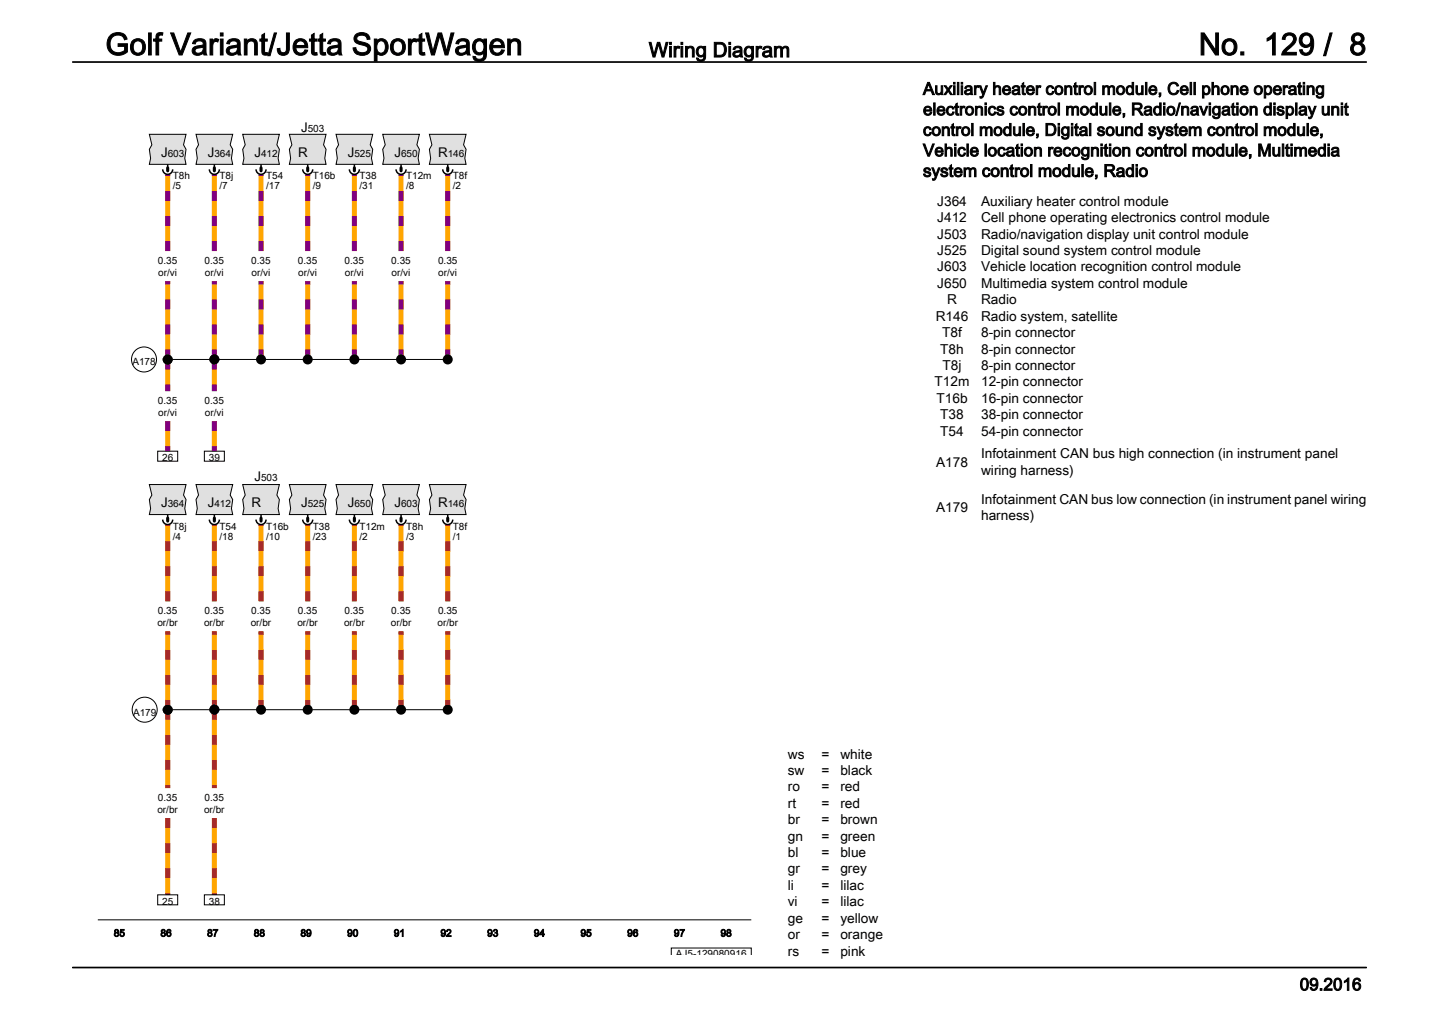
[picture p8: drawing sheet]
<svg xmlns="http://www.w3.org/2000/svg" width="297mm" height="210mm" viewBox="0 0 297 210" stroke-linecap="round" stroke-linejoin="round" font-family="sans-serif">
<g fill="none" stroke="#000" stroke-width=".21">
<path d="M34.5 74.2h58zM34.4 146.4h58.2zM20.2 189.8h134.9M138.5 197v-1.4h16.6v1.4"/>
<circle cx="29.7" cy="74.2" r="2.58"/>
<circle cx="29.9" cy="146.4" r="2.58"/>
</g>
<path d="M30.8 100h7.6l-.5 2.1 .5 1-.3 1.8 .3 1.2h-7.6l.3-1.2-.3-1.8 .5-1z" fill="#e0e0e0"/>
<path d="M30.8 100h7.6l-.5 2.1 .5 1-.3 1.8 .3 1.2h-7.6l.3-1.2-.3-1.8 .5-1z" fill="none" stroke="#000" stroke-width=".21"/>
<path d="M40.5 100h7.5l-.5 2.1 .5 1-.2 1.8 .2 1.2h-7.5l.2-1.2-.2-1.8 .5-1z" fill="#e0e0e0"/>
<path d="M40.5 100h7.5l-.5 2.1 .5 1-.2 1.8 .2 1.2h-7.5l.2-1.2-.2-1.8 .5-1z" fill="none" stroke="#000" stroke-width=".21"/>
<path d="M50.1 100h7.6l-.6 2.1 .6 1-.3 1.8 .3 1.2h-7.6l.3-1.2-.3-1.8 .5-1z" fill="#e0e0e0"/>
<path d="M50.1 100h7.6l-.6 2.1 .6 1-.3 1.8 .3 1.2h-7.6l.3-1.2-.3-1.8 .5-1z" fill="none" stroke="#000" stroke-width=".21"/>
<path d="M59.7 100h7.6l-.5 2.1 .5 1-.3 1.8 .3 1.2h-7.6l.3-1.2-.3-1.8 .5-1z" fill="#e0e0e0"/>
<path d="M59.7 100h7.6l-.5 2.1 .5 1-.3 1.8 .3 1.2h-7.6l.3-1.2-.3-1.8 .5-1z" fill="none" stroke="#000" stroke-width=".21"/>
<path d="M69.4 100h7.5l-.5 2.1 .5 1-.2 1.8 .2 1.2h-7.5l.2-1.2-.2-1.8 .5-1z" fill="#e0e0e0"/>
<path d="M69.4 100h7.5l-.5 2.1 .5 1-.2 1.8 .2 1.2h-7.5l.2-1.2-.2-1.8 .5-1z" fill="none" stroke="#000" stroke-width=".21"/>
<path d="M40.5 27.7h7.5l-.5 2.2 .5 .9-.2 1.9 .2 1.2h-7.5l.2-1.2-.2-1.9 .5-.9z" fill="#e0e0e0"/>
<path d="M40.5 27.7h7.5l-.5 2.2 .5 .9-.2 1.9 .2 1.2h-7.5l.2-1.2-.2-1.9 .5-.9z" fill="none" stroke="#000" stroke-width=".21"/>
<path d="M50.1 27.7h7.6l-.6 2.2 .6 .9-.3 1.9 .3 1.2h-7.6l.3-1.2-.3-1.9 .5-.9z" fill="#e0e0e0"/>
<path d="M50.1 27.7h7.6l-.6 2.2 .6 .9-.3 1.9 .3 1.2h-7.6l.3-1.2-.3-1.9 .5-.9z" fill="none" stroke="#000" stroke-width=".21"/>
<path d="M59.7 27.7h7.6l-.5 2.2 .5 .9-.3 1.9 .3 1.2h-7.6l.3-1.2-.3-1.9 .5-.9z" fill="#e0e0e0"/>
<path d="M59.7 27.7h7.6l-.5 2.2 .5 .9-.3 1.9 .3 1.2h-7.6l.3-1.2-.3-1.9 .5-.9z" fill="none" stroke="#000" stroke-width=".21"/>
<path d="M69.4 27.7h7.5l-.5 2.2 .5 .9-.2 1.9 .2 1.2h-7.5l.2-1.2-.2-1.9 .5-.9z" fill="#e0e0e0"/>
<path d="M69.4 27.7h7.5l-.5 2.2 .5 .9-.2 1.9 .2 1.2h-7.5l.2-1.2-.2-1.9 .5-.9z" fill="none" stroke="#000" stroke-width=".21"/>
<path d="M79 27.7h7.6l-.6 2.2 .6 .9-.3 1.9 .3 1.2h-7.6l.2-1.2-.2-1.9 .5-.9z" fill="#e0e0e0"/>
<path d="M79 27.7h7.6l-.6 2.2 .6 .9-.3 1.9 .3 1.2h-7.6l.2-1.2-.2-1.9 .5-.9z" fill="none" stroke="#000" stroke-width=".21"/>
<path d="M79 100h7.6l-.6 2.1 .6 1-.3 1.8 .3 1.2h-7.6l.2-1.2-.2-1.8 .5-1z" fill="#e0e0e0"/>
<path d="M79 100h7.6l-.6 2.1 .6 1-.3 1.8 .3 1.2h-7.6l.2-1.2-.2-1.8 .5-1z" fill="none" stroke="#000" stroke-width=".21"/>
<path d="M30.8 27.7h7.6l-.5 2.2 .5 .9-.3 1.9 .3 1.2h-7.6l.3-1.2-.3-1.9 .5-.9z" fill="#e0e0e0"/>
<path d="M30.8 27.7h7.6l-.5 2.2 .5 .9-.3 1.9 .3 1.2h-7.6l.3-1.2-.3-1.9 .5-.9z" fill="none" stroke="#000" stroke-width=".21"/>
<path d="M88.6 27.7h7.6l-.5 2.2 .5 .9-.3 1.9 .3 1.2h-7.6l.3-1.2-.3-1.9 .5-.9z" fill="#e0e0e0"/>
<path d="M88.6 27.7h7.6l-.5 2.2 .5 .9-.3 1.9 .3 1.2h-7.6l.3-1.2-.3-1.9 .5-.9z" fill="none" stroke="#000" stroke-width=".21"/>
<path d="M88.6 100h7.6l-.5 2.1 .5 1-.3 1.8 .3 1.2h-7.6l.3-1.2-.3-1.8 .5-1z" fill="#e0e0e0"/>
<path d="M32.5 93.1h4.2v2h-4.2zM42.2 93.1h4.1v2h-4.1zM88.6 100h7.6l-.5 2.1 .5 1-.3 1.8 .3 1.2h-7.6l.3-1.2-.3-1.8 .5-1zM32.5 184.6h4.2v2.1h-4.2zM42.2 184.6h4.1v2.1h-4.1z" fill="none" stroke="#000" stroke-width=".21"/>
<g fill="none" stroke="#fff" stroke-width="1.9" stroke-linecap="butt">
<path d="M34.6 36v15.8M44.2 36v15.8M53.9 36v15.8M63.5 36v15.8M73.1 36v15.8M82.8 36v15.8M92.4 36v15.8M34.6 58v22.7M44.2 58v22.7M53.9 58v16.2M63.5 58v16.2M73.1 58v16.2"/>
<path d="M82.8 58v16.2M92.4 58v16.2M34.6 86.9v6.2M44.2 86.9v6.2M34.6 108.2v15.8M44.2 108.2v15.8M53.9 108.2v15.8M63.5 108.2v15.8M73.1 108.2v15.8M82.8 108.2v15.8M92.4 108.2v15.8M34.6 130.2v32.4"/>
<path d="M44.2 130.2v32.4M53.9 130.2v16.2M63.5 130.2v16.2M73.1 130.2v16.2M82.8 130.2v16.2M92.4 130.2v16.2M34.6 168.8v15.8M44.2 168.8v15.8"/>
</g>
<g fill="none" stroke="#ffa500" stroke-width="1" stroke-linecap="butt">
<path d="M34.6 36v15.8M44.2 36v15.8M53.9 36v15.8M63.5 36v15.8M73.1 36v15.8M82.8 36v15.8M92.4 36v15.8M34.6 58v22.7M44.2 58v22.7M53.9 58v16.2M63.5 58v16.2M73.1 58v16.2"/>
<path d="M82.8 58v16.2M92.4 58v16.2M34.6 86.9v6.2M44.2 86.9v6.2M34.6 108.2v15.8M44.2 108.2v15.8M53.9 108.2v15.8M63.5 108.2v15.8M73.1 108.2v15.8M82.8 108.2v15.8M92.4 108.2v15.8M34.6 130.2v32.4"/>
<path d="M44.2 130.2v32.4M53.9 130.2v16.2M63.5 130.2v16.2M73.1 130.2v16.2M82.8 130.2v16.2M92.4 130.2v16.2M34.6 168.8v15.8M44.2 168.8v15.8"/>
</g>
<g fill="none" stroke="#800080" stroke-width="1" stroke-dasharray="2.1 3.1" stroke-linecap="butt">
<path d="M34.6 51.8v-15.8M44.2 51.8v-15.8M53.9 51.8v-15.8M63.5 51.8v-15.8M73.1 51.8v-15.8M82.8 51.8v-15.8M92.4 51.8v-15.8M34.6 74.2v6.5M34.6 74.2v-16.2M44.2 74.2v-16.2M44.2 74.2v6.5M53.9 74.2v-16.2"/>
<path d="M63.5 74.2v-16.2M73.1 74.2v-16.2M82.8 74.2v-16.2M92.4 74.2v-16.2M34.6 86.9v6.2M44.2 86.9v6.2"/>
</g>
<g fill="#000">
<circle cx="34.6" cy="74.2" r="1.03"/>
<circle cx="44.2" cy="74.2" r="1.03"/>
<circle cx="53.9" cy="74.2" r="1.03"/>
<circle cx="63.5" cy="74.2" r="1.03"/>
<circle cx="73.1" cy="74.2" r="1.03"/>
<circle cx="82.8" cy="74.2" r="1.03"/>
<circle cx="92.4" cy="74.2" r="1.03"/>
<circle cx="34.6" cy="146.4" r="1.03"/>
<circle cx="44.2" cy="146.4" r="1.03"/>
<circle cx="53.9" cy="146.4" r="1.03"/>
<circle cx="63.5" cy="146.4" r="1.03"/>
<circle cx="73.1" cy="146.4" r="1.03"/>
<circle cx="82.8" cy="146.4" r="1.03"/>
<circle cx="92.4" cy="146.4" r="1.03"/>
</g>
<g fill="none" stroke="#a52a2a" stroke-width="1" stroke-dasharray="2.1 3.1" stroke-linecap="butt">
<path d="M34.6 124v-15.8M44.2 124v-15.8M53.9 124v-15.8M63.5 124v-15.8M73.1 124v-15.8M82.8 124v-15.8M92.4 124v-15.8M34.6 146.4v16.2M34.6 146.4v-16.2M44.2 146.4v-16.2M44.2 146.4v16.2M53.9 146.4v-16.2"/>
<path d="M63.5 146.4v-16.2M73.1 146.4v-16.2M82.8 146.4v-16.2M92.4 146.4v-16.2M34.6 168.8v15.8M44.2 168.8v15.8"/>
</g>
<g fill="none" stroke="#000" stroke-width=".31">
<path d="M33.6 34.9a1.03 1.03 0 0 0 1 1.1 1.03 1.03 0 0 0 1-1.1M34.6 33.9v1M43.2 34.9a1.03 1.03 0 0 0 1 1.1 1.03 1.03 0 0 0 1.1-1.1M44.2 33.9v1M52.8 34.9a1.03 1.03 0 0 0 1.1 1.1 1.03 1.03 0 0 0 1-1.1M53.9 33.9v1M62.5 34.9a1.03 1.03 0 0 0 1 1.1 1.03 1.03 0 0 0 1-1.1M63.5 33.9v1M72.1 34.9a1.03 1.03 0 0 0 1 1.1 1.03 1.03 0 0 0 1.1-1.1M73.1 33.9v1M81.7 34.9a1.03 1.03 0 0 0 1.1 1.1 1.03 1.03 0 0 0 1-1.1M82.8 33.9v1"/>
<path d="M91.4 34.9a1.03 1.03 0 0 0 1 1.1 1.03 1.03 0 0 0 1-1.1M92.4 33.9v1M33.6 107.2a1.03 1.03 0 0 0 1 1 1.03 1.03 0 0 0 1-1M34.6 106.1v1.1M43.2 107.2a1.03 1.03 0 0 0 1 1 1.03 1.03 0 0 0 1.1-1M44.2 106.1v1.1M52.8 107.2a1.03 1.03 0 0 0 1.1 1 1.03 1.03 0 0 0 1-1M53.9 106.1v1.1M62.5 107.2a1.03 1.03 0 0 0 1 1 1.03 1.03 0 0 0 1-1M63.5 106.1v1.1M72.1 107.2a1.03 1.03 0 0 0 1 1 1.03 1.03 0 0 0 1.1-1M73.1 106.1v1.1"/>
<path d="M81.7 107.2a1.03 1.03 0 0 0 1.1 1 1.03 1.03 0 0 0 1-1M82.8 106.1v1.1M91.4 107.2a1.03 1.03 0 0 0 1 1 1.03 1.03 0 0 0 1-1M92.4 106.1v1.1"/>
</g>
<g fill="none" stroke="#000" stroke-width=".64">
<path d="M34.6 34.6v.6M44.2 34.6v.6M53.9 34.6v.6M63.5 34.6v.6M73.1 34.6v.6M82.8 34.6v.6M92.4 34.6v.6M34.6 106.9v.6M44.2 106.9v.6M53.9 106.9v.6M63.5 106.9v.6M73.1 106.9v.6"/>
<path d="M82.8 106.9v.6M92.4 106.9v.6"/>
</g>
<path d="M15 12.8h267M15 199.6h267" fill="none" stroke="#000" stroke-width=".35"/>
<g font-size="6.3">
<text x="21.8" y="11.3">Golf Variant/Jetta SportWagen</text>
<text x="247.4" y="11.3">No. 129 / 8</text>
</g>
<text font-size="4.2" x="133.9" y="11.8">Wiring Diagram</text>
<g font-size="3.5">
<text x="190.5" y="19.5">Auxiliary heater control module, Cell phone operating</text>
<text x="190.5" y="23.8">electronics control module, Radio/navigation display unit</text>
<text x="190.5" y="28">control module, Digital sound system control module,</text>
<text x="190.5" y="32.2">Vehicle location recognition control module, Multimedia</text>
<text x="190.5" y="36.5">system control module, Radio</text>
<text x="268.2" y="204.3">09.2016</text>
</g>
<g font-size="2.8">
<text x="62.1" y="27.3">J</text>
<text x="33.2" y="32.4">J</text>
<text x="42.9" y="32.4">J</text>
<text x="52.5" y="32.4">J</text>
<text x="61.5" y="32.4">R</text>
<text x="71.8" y="32.4">J</text>
<text x="81.4" y="32.4">J</text>
<text x="90.4" y="32.4">R</text>
<text x="193.4" y="42.5">J364</text>
<text x="193.4" y="45.8">J412</text>
<text x="202.5" y="42.5">Auxiliary heater control module</text>
<text x="202.5" y="45.8">Cell phone operating electronics control module</text>
<text x="193.4" y="49.2">J503</text>
<text x="193.4" y="52.6">J525</text>
<text x="202.5" y="49.2">Radio/navigation display unit control module</text>
<text x="202.5" y="52.6">Digital sound system control module</text>
<text x="193.4" y="56">J603</text>
<text x="193.4" y="59.4">J650</text>
<text x="202.5" y="56">Vehicle location recognition control module</text>
<text x="202.5" y="59.4">Multimedia system control module</text>
<text x="195.5" y="62.8">R</text>
<text x="202.5" y="62.8">Radio</text>
<text x="193.1" y="66.2">R146</text>
<text x="194.5" y="69.5">T8f</text>
<text x="202.5" y="66.2">Radio system, satellite</text>
<text x="202.5" y="69.5">8-pin connector</text>
<text x="194.1" y="72.9">T8h</text>
<text x="194.5" y="76.3">T8j</text>
<text x="202.5" y="72.9">8-pin connector</text>
<text x="202.5" y="76.3">8-pin connector</text>
<text x="192.9" y="79.7">T12m</text>
<text x="193.3" y="83.1">T16b</text>
<text x="202.5" y="79.7">12-pin connector</text>
<text x="202.5" y="83.1">16-pin connector</text>
<text x="194.1" y="86.5">T38</text>
<text x="194.1" y="89.9">T54</text>
<text x="202.5" y="86.5">38-pin connector</text>
<text x="202.5" y="89.9">54-pin connector</text>
<text x="202.5" y="94.6">Infotainment CAN bus high connection (in instrument panel</text>
<text x="52.5" y="99.3">J</text>
<text x="193.2" y="96.3">A178</text>
<text x="202.5" y="97.9">wiring harness)</text>
<text x="33.2" y="104.6">J</text>
<text x="42.9" y="104.6">J</text>
<text x="51.9" y="104.6">R</text>
<text x="62.1" y="104.6">J</text>
<text x="71.8" y="104.6">J</text>
<text x="81.4" y="104.6">J</text>
<text x="90.4" y="104.6">R</text>
<text x="193.2" y="105.6">A179</text>
<text x="202.5" y="103.9">Infotainment CAN bus low connection (in instrument panel wiring</text>
<text x="202.5" y="107.3">harness)</text>
<text x="162.6" y="156.5">ws</text>
<text x="162.6" y="159.9">sw</text>
<text x="169.5" y="156.5">=</text>
<text x="169.5" y="159.9">=</text>
<text x="173.4" y="156.5">white</text>
<text x="173.4" y="159.9">black</text>
<text x="162.6" y="163.3">ro</text>
<text x="162.6" y="166.6">rt</text>
<text x="169.5" y="163.3">=</text>
<text x="169.5" y="166.6">=</text>
<text x="173.4" y="163.3">red</text>
<text x="173.4" y="166.6">red</text>
<text x="162.6" y="170">br</text>
<text x="162.6" y="173.4">gn</text>
<text x="169.5" y="170">=</text>
<text x="169.5" y="173.4">=</text>
<text x="173.4" y="170">brown</text>
<text x="173.4" y="173.4">green</text>
<text x="162.6" y="176.8">bl</text>
<text x="169.5" y="176.8">=</text>
<text x="173.4" y="176.8">blue</text>
<text x="162.6" y="180.2">gr</text>
<text x="162.6" y="183.6">li</text>
<text x="169.5" y="180.2">=</text>
<text x="169.5" y="183.6">=</text>
<text x="173.4" y="180.2">grey</text>
<text x="173.4" y="183.6">lilac</text>
<text x="162.6" y="187">vi</text>
<text x="162.6" y="190.3">ge</text>
<text x="169.5" y="187">=</text>
<text x="169.5" y="190.3">=</text>
<text x="173.4" y="187">lilac</text>
<text x="173.4" y="190.3">yellow</text>
<text x="162.6" y="193.7">or</text>
<text x="162.6" y="197.1">rs</text>
<text x="169.5" y="193.7">=</text>
<text x="169.5" y="197.1">=</text>
<text x="173.4" y="193.7">orange</text>
<text x="173.4" y="197.1">pink</text>
</g>
<g font-size="2.1">
<text x="63.5" y="27.3">503</text>
<text x="34.6" y="32.4">603</text>
<text x="44.2" y="32.4">364</text>
<text x="53.9" y="32.4">412</text>
<text x="73.1" y="32.4">525</text>
<text x="82.8" y="32.4">650</text>
<text x="92.4" y="32.4">146</text>
<text x="35.6" y="37">T8h</text>
<text x="35.6" y="39.1">/5</text>
<text x="45.3" y="37">T8j</text>
<text x="45.3" y="39.1">/7</text>
<text x="54.9" y="37">T54</text>
<text x="54.9" y="39.1">/17</text>
<text x="64.5" y="37">T16b</text>
<text x="64.5" y="39.1">/9</text>
<text x="74.2" y="37">T38</text>
<text x="74.2" y="39.1">/31</text>
<text x="83.8" y="37">T12m</text>
<text x="83.8" y="39.1">/8</text>
<text x="93.4" y="37">T8f</text>
<text x="93.4" y="39.1">/2</text>
<text x="32.6" y="54.4">0.35</text>
<text x="32.7" y="57">or/vi</text>
<text x="42.2" y="54.4">0.35</text>
<text x="42.3" y="57">or/vi</text>
<text x="51.9" y="54.4">0.35</text>
<text x="51.9" y="57">or/vi</text>
<text x="61.5" y="54.4">0.35</text>
<text x="61.6" y="57">or/vi</text>
<text x="71.1" y="54.4">0.35</text>
<text x="71.2" y="57">or/vi</text>
<text x="80.8" y="54.4">0.35</text>
<text x="80.8" y="57">or/vi</text>
<text x="90.4" y="54.4">0.35</text>
<text x="90.5" y="57">or/vi</text>
<text x="27.3" y="75.4">A178</text>
<text x="32.6" y="83.3">0.35</text>
<text x="42.2" y="83.3">0.35</text>
<text x="32.7" y="85.9">or/vi</text>
<text x="42.3" y="85.9">or/vi</text>
<text x="33.5" y="95.1">26</text>
<text x="43.1" y="95.1">39</text>
<text x="53.9" y="99.3">503</text>
<text x="34.6" y="104.6">364</text>
<text x="44.2" y="104.6">412</text>
<text x="63.5" y="104.6">525</text>
<text x="73.1" y="104.6">650</text>
<text x="82.8" y="104.6">603</text>
<text x="92.4" y="104.6">146</text>
<text x="35.6" y="109.2">T8j</text>
<text x="35.6" y="111.3">/4</text>
<text x="45.3" y="109.2">T54</text>
<text x="45.3" y="111.3">/18</text>
<text x="54.9" y="109.2">T16b</text>
<text x="54.9" y="111.3">/10</text>
<text x="64.5" y="109.2">T38</text>
<text x="64.5" y="111.3">/23</text>
<text x="74.2" y="109.2">T12m</text>
<text x="74.2" y="111.3">/2</text>
<text x="83.8" y="109.2">T8h</text>
<text x="83.8" y="111.3">/3</text>
<text x="93.4" y="109.2">T8f</text>
<text x="93.4" y="111.3">/1</text>
<text x="32.5" y="129.2">or/br</text>
<text x="32.6" y="126.6">0.35</text>
<text x="42.1" y="129.2">or/br</text>
<text x="42.2" y="126.6">0.35</text>
<text x="51.8" y="129.2">or/br</text>
<text x="51.9" y="126.6">0.35</text>
<text x="61.4" y="129.2">or/br</text>
<text x="61.5" y="126.6">0.35</text>
<text x="71" y="129.2">or/br</text>
<text x="71.1" y="126.6">0.35</text>
<text x="80.7" y="129.2">or/br</text>
<text x="80.8" y="126.6">0.35</text>
<text x="90.3" y="129.2">or/br</text>
<text x="90.4" y="126.6">0.35</text>
<text x="27.5" y="147.6">A179</text>
<text x="32.5" y="167.7">or/br</text>
<text x="32.6" y="165.2">0.35</text>
<text x="42.1" y="167.7">or/br</text>
<text x="42.2" y="165.2">0.35</text>
<text x="33.5" y="186.7">25</text>
<text x="43.1" y="186.7">38</text>
<text x="23.5" y="193.2">85</text>
<text x="33.1" y="193.2">86</text>
<text x="42.8" y="193.2">87</text>
<text x="52.4" y="193.2">88</text>
<text x="62" y="193.2">89</text>
<text x="71.7" y="193.2">90</text>
<text x="81.3" y="193.2">91</text>
<text x="90.9" y="193.2">92</text>
<text x="100.6" y="193.2">93</text>
<text x="110.2" y="193.2">94</text>
<text x="119.8" y="193.2">95</text>
<text x="129.5" y="193.2">96</text>
<text x="139.1" y="193.2">97</text>
<text x="139.5" y="197.3">AJ5-129080916</text>
<text x="148.7" y="193.2">98</text>
</g>
</svg>
